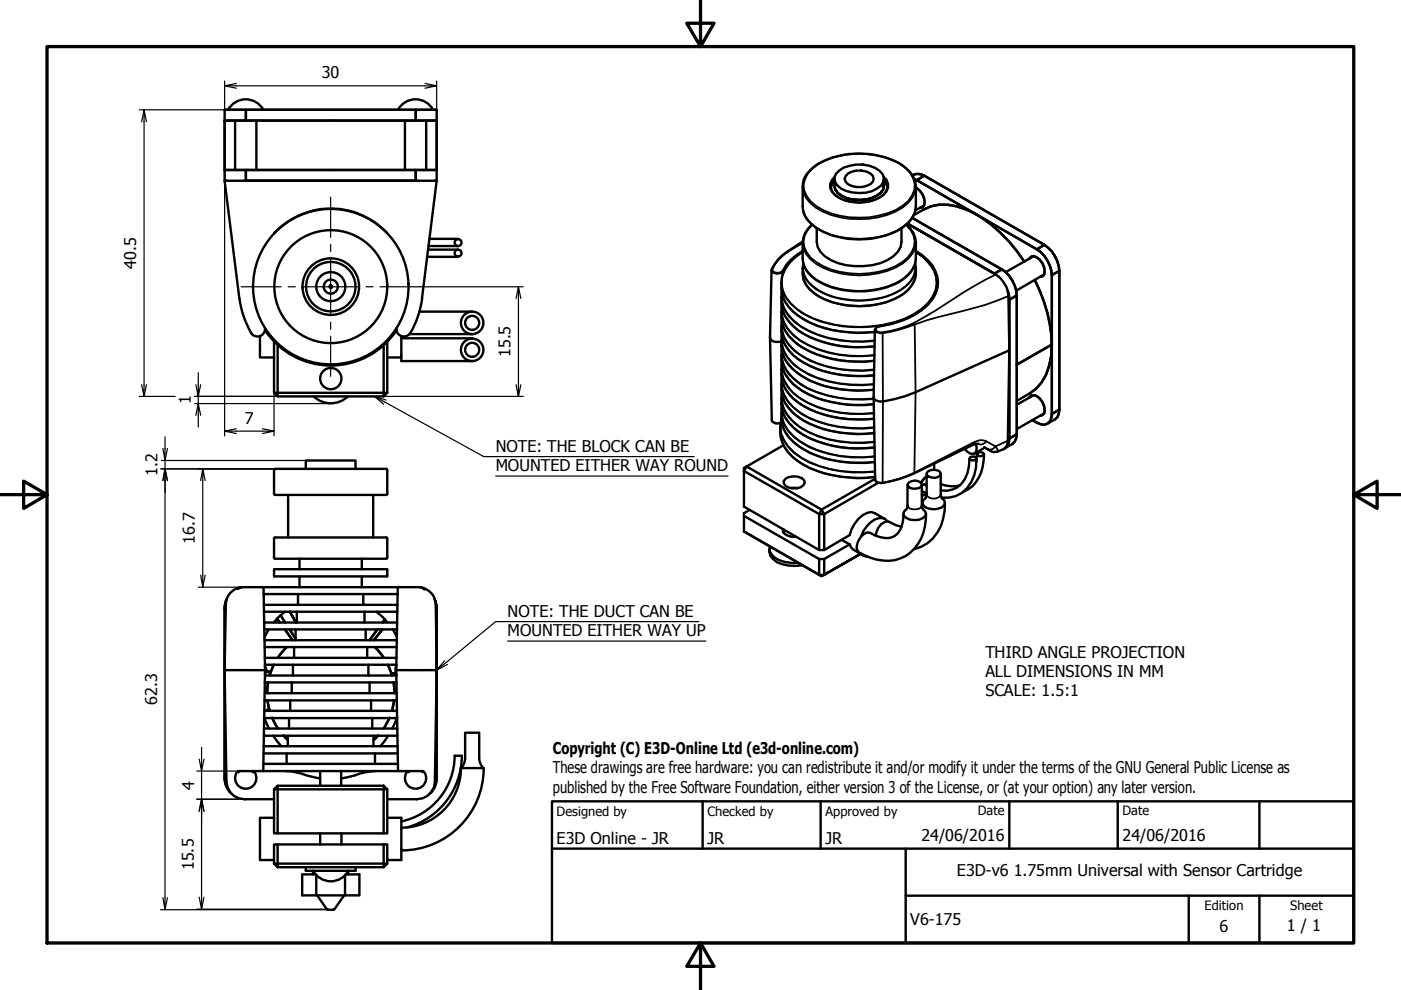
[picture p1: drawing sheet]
<svg xmlns="http://www.w3.org/2000/svg" width="297mm" height="210mm" viewBox="0 0 297 210" stroke-linecap="round" stroke-linejoin="round" font-family="sans-serif">
<!-- layer: Visible (ISO) -->
<g fill="none" stroke="#000" stroke-width=".51">
<path d="M47.6 23.3h45M47.6 25.6h45v10.4M47.6 25.6v10.4h45M47.6 23.3h4.5v2.3h-4.5zM48.1 38.3h-.5v-2.3h4.5v2.3M48.4 23.3a4.2 4.2 0 0 1 7.4 0M49.8 25.6v10.4M52.1 23.3h36v2.3h-36zM52.1 36h36v2.3h-36zM54.4 25.6v10.4M84.4 23.3a4.2 4.2 0 0 1 7.4 0M85.9 25.6v10.4"/>
<path d="M88.1 23.3h4.5v2.3h-4.5zM90.4 25.6v10.4M92.6 36h-4.5v2.3M92.6 36v2.3h-.4M170.2 39.6v4.1M176.9 38.3l-.5 .7-.3 .8M176.9 39.4a3.1 3.1 0 0 0 2.6 2.6 7.7 7.7 0 0 0 7.2-1.1l.6-.7 .1-.8a3.1 3.1 0 0 1-2.6 2.6 7.7 7.7 0 0 1-7.2-1.1l-.5-.7zM176.9 37.9v1.5M177.9 36.2a7.6 7.6 0 0 1 8.6 0 2.12 2.12 0 0 1 .9 2.1 2.12 2.12 0 0 1-1.5 1.7 8.1 8.1 0 0 1-7.6 0 2.17 2.17 0 0 1-.4-3.8zM179.8 36.8a4.4 4.4 0 0 1 5.2 .4l.2 .7-.1 .6a4 4 0 0 1-4.4 1l-.9-.4-.5-.5-.2-.7 .2-.5zM187.4 38.3l.5 .7 .3 .8M187.4 37.9v1.5"/>
<path d="M193.4 37.2a2.4 2.4 0 0 1 2.6 0M193.8 37.9l.6 .3M194.2 39.8a2.99 2.99 0 0 1 1.4 4.1l-.5 .1 .5-.1 .4-.4a3.6 3.6 0 0 0-1.8-3.7zM194.2 39.6v4.1M194.4 38.2l1.6-1 25.4 14.7-1.6 1zM194.4 38.2l12.7 7.3M196 37.2l25.4 14.7M196 37.2l-1.6 1M58.2 49.4a16.4 16.4 0 0 1 23.8 0M90.6 54.5h6.5M90.7 52.9h6.4M90.9 52.2h6.2"/>
<path d="M91.1 50.6h6M165.7 59.9v1.2M170.2 51.5v3.3M170.2 56.9v1M173.2 48.4v2.9a4.7 4.7 0 0 0 2.9 3.9 14.5 14.5 0 0 0 12.1 0 4.7 4.7 0 0 0 2.9-3.9v-2.9M193.4 46.2l19 10.9-1.6 .9-18.4-10.6 18.4 10.6 1.6-.9zM194.2 51.5v3.3M194.2 56.9v1M195.8 44.4a9.4 9.4 0 0 1 8.5-.2 26.8 26.8 0 0 1 11.3 9l1.6 2.3a31.3 31.3 0 0 0-10.1-10M195.8 44.4a9.2 9.2 0 0 1 7.1-.6l2.1 .7 2.1 1M195.8 44.4l-2.1 1.2M195.9 43.6l-1.8 1"/>
<path d="M198.7 59.9v1.2M207.1 45.5l12.7 7.4M212.4 57.1a7.1 7.1 0 0 1 3.2 5.5M218.6 54.4a2.52 2.52 0 0 1 2.8 2.3v1.4l-.4 .5-.5 .1 .5-.1 .4-.5a3.4 3.4 0 0 0-2.2-3.8l-.6 .2-.4 .3zM219.1 54.3l-5.9 3.4M219.4 59.3a31.9 31.9 0 0 1 3.6 13.8M219.8 52.9a7.1 7.1 0 0 1 3.2 5.4M221.4 58.2l-5.9 3.4M221.4 51.9a7.4 7.4 0 0 1 3.2 5.5M221.4 51.9l-1.6 1M223 58.3l1.6-.9v29.4l-1.6 1zM223 58.3v29.5"/>
<path d="M223.3 53.8l.6 1M224.6 57.4v29.4M224.6 57.4l-1.6 .9M50.7 63.2l-3.1-24.9h45l-3.1 24.9M50.8 63.2a19.5 19.5 0 0 0 2.4 7.3M55.1 71.3v4.5h3M56.2 70a16.7 16.7 0 0 0 27.9 0M56.2 69.6a1.62 1.62 0 0 1-1.2 1.7 1.62 1.62 0 0 1-1.8-.8M58.1 72.4v10.9l.8 .7v-.7h-.8M58.9 73.2v10.1h22.4M81.3 73.2v10.1M82.1 72.4v10.9"/>
<path d="M82.1 75.8h3M85.1 71.3v5.3h15M85.1 71.7h15M86.8 70.8h13.3M88.9 66.1h11.2M89.5 63.2a18 18 0 0 1-2.7 7.7 1.62 1.62 0 0 1-1.8 .3 1.62 1.62 0 0 1-1-1.6M165.7 63v1.1M165.7 66.1v1.1M165.7 69.1v1.1M165.7 72.2v1.1M165.7 75.3v1.1M165.7 78.3v1.1"/>
<path d="M213.7 61.8l.3 1.7M214 63.5l1.6-.9v29.4l-1.6 1zM214 63.5v29.5M215.6 62.6v29.4M215.6 62.6l-1.6 .9M223 73.1a13.3 13.3 0 0 1-3.3 9.3l-1.4 1-2.7 1.6M223 73.1l-7.4 4.2M58.3 99.4l-.2 .3v5l.2 .2M58.4 99.4h23.5l.2 .3v5l-.2 .2h-23.5M58.9 84h22.4M64.8 99.4v-1.8h10.6v1.8M66.5 84a5.2 5.2 0 0 0 7.3 0"/>
<path d="M81.3 83.3h.8l-.8 .7zM157.7 99.2l.6-.3-.6 1zM165.4 90.6v1.1M165.7 81.4v1.1M165.7 84.4v1.2M165.7 87.5v1.1M166.1 94.4l-7.8 4.5 15.9 9.1M196.8 99.9a2.37 2.37 0 0 1 2.5 .1l.2 .4a1.46 1.46 0 0 1-2 .9l-.6-.2-.4-.4v-.4zM198.1 98.3v1.3M205.5 97.2a7.1 7.1 0 0 1-2.6 6.1l-1 .5-1.1 .2h-1.3M205.7 96.9l.9-.1 .3 .2 .1 .3a.94 .94 0 0 1-1.5 0zM206.9 94.1l.2 .8-.1 .6-.2 .5a1.63 1.63 0 0 1-2.3-.8"/>
<path d="M207 97.2a7.8 7.8 0 0 1-4.4 8l-1.4 .3h-1.6M207.1 96.3l-.1 1.7M207.3 96l.4-.1h.5l.3 .2 .1 .3a.89 .89 0 0 1-1.5-.1zM208.7 96.3a9.3 9.3 0 0 1-2.5 6.8l-1.9 1.1M208.8 94.9l-2.2 1.3M215.6 92l-.1 .9-.4 .7-.5 .5-1.6 .9 .6-.4 .3-.7 .1-.9M215.6 92l-1.6 1M218.2 84.2l.4-.3 .6-.1a3.3 3.3 0 0 1 2.2 3.8l-.4 .4-.5 .2 .5-.2 .4-.4a3.4 3.4 0 0 0-2.2-3.8l-.6 .1zM219.1 83.8l-3.5 2M221.4 87.7l-5.8 3.3M223 87.8a1.96 1.96 0 0 1-.9 2 1.96 1.96 0 0 1-2.3-.2l-.9-.5M224.6 86.8l-.1 1-.3 .7-2.1 1.3"/>
<path d="M224.6 86.8l-1.6 1M58.1 114.2v4l.2 .3M58.3 114l-.2 .2M58.4 114h23.5l.2 .2M61.1 104.9v9.1M63.5 118.5v2.2M76.7 118.5v2.2M79.1 104.9v9.1M82.1 114.2v4l-.2 .3h-23.5M157.7 112.7l16.5 9.4 8.2-4.7-7.6 4.5v-3.4h-1.1v3.4M157.7 112.7l16 9.2M157.7 109.4l16 9.1"/>
<path d="M158.9 108.1l-1.2 .7v3.9M163.1 116.4a2.63 2.63 0 0 0 1.7 2.8 9.4 9.4 0 0 0 5.3 .7M163.2 115.9a2.72 2.72 0 0 0 2 2.9l1.2 .4 2.9 .2M166 112.2v.5a2.94 2.94 0 0 0 2.8 1.1M166.1 112.2v.7M166.6 101.4a3.4 3.4 0 0 1 3.9 .4l.1 .5a2.19 2.19 0 0 1-2.6 1.2l-.9-.2-.6-.3-.3-.5v-.5zM167.6 103.5h1.5M174.2 108l.6 1h-1.1zM178.4 114.5l1.7 .9M180.1 115.4l.4 .7 .5 .5 2.1 1.2M180.1 115.4l-5.3 3.1M182.7 117.4l.5 .5 .7 .1"/>
<path d="M185.5 101.5l-11.3 6.5M186.2 102.3l-11.4 6.7v7.6h-1.1v-7.6l-16-9.1v7.5l16 9.2M187.6 110l-2.1-1.2-.8-.2a6 6 0 0 0-4.6 4.8l-5.3 3.2M188.2 110.5a2.01 2.01 0 0 0-2.8-.3 6.6 6.6 0 0 0-2.8 3.6M191.1 111.7l-1.2-.3-1.4-.7a2.08 2.08 0 0 0-2.3 1.2l-.5 1.7M191.5 108.9a5.4 5.4 0 0 1-1.9 4.8 5.1 5.1 0 0 1-5.1-.7 1.76 1.76 0 0 0-1.9 .8 3.1 3.1 0 0 0-.8 2.9l.3 .4a10.5 10.5 0 0 0 8.8 1.3 9.1 9.1 0 0 0 5.4-8.1v-1.4M192.4 102.8v4.4M192.7 102.3a1.92 1.92 0 0 1 2.8 .4l-.2 .5a2.54 2.54 0 0 1-2.5 .2l-.3-.4v-.3zM195.5 103l.3-.3h.3l.4 .3M195.5 102.8v4.4M195.5 104.1l1 .5M195.6 106.6l-.1 1.1"/>
<path d="M196.5 100.4v4.4l-1 .2M196.5 101l-1.2 1.3M196.5 104.7l-.6 .2h-.4M196.5 101.1l-.5 .3-.7 1M199.5 102.7a6.9 6.9 0 0 0 4 .2M199.5 100.4v4.4M200.3 106.6a9.5 9.5 0 0 1-5 9.3l-1.4 .5M48.1 127l-.3 .8-.2 1.2v35.9l.4 1.8 .9 1.4M51.2 124.5a3.7 3.7 0 0 0-3.3 3.7l-.3 13.9M55.8 124.5h-4.4l-.9 .4M55.8 124.5h33.2M55.8 124.5l.1 .1 .3 17.5"/>
<path d="M55.9 126h28.4M55.9 128.2h28.4M56 132h28.2M56 129.7h28.3M56.1 135.7h28M56.1 133.4h28.1M56.1 139.5h28M56.1 137.2h28M57 133.4l-.9 1.7M58.2 122.2h23.8M58.2 120.7h23.8M58.2 120.7v1.5"/>
<path d="M58.7 131.2l.6 .8M59.5 130.5l1 1.5M60.4 129.7l-1.3 1.1-1.1 1.2M60.4 133.4l1.6 2.3M60.8 137.2l-1.9 2.2M61.4 133.4l1.3 2M61.5 129.7l1.2 2.3-1.2-2.3M62.4 137.2v2.3M62.7 133.4v2.3M62.7 135.7h.1M62.9 129.7v2.3M63.2 128.1l-.3 .1"/>
<path d="M63.2 126v2.2M63.5 122.2v2.3M76.7 122.2v2.3M77 128.1l.3 .1M77 126v2.2M77.3 129.7v2.3M77.5 133.4v2.3M77.6 135.7h.1M77.9 137.2v2.3M79.5 137.2l1.9 2.2M79.8 129.7l1.3 1.1 1.1 1.2M80 133.4l-1.6 2.3"/>
<path d="M81.1 133.4l-1.9 2.3M81.6 131.3l-.4 .7M82 120.7v1.5M83.3 133.4l.8 1.6M84.3 124.6l-.3 17.5M84.5 124.4l-.2 .2M89 124.5l1 .5M89.3 124.6a3.8 3.8 0 0 1 3.1 3.6l.2 13.9M92.1 127l.4 1.2 .1 .8v35.9l-.4 1.8-.9 1.4M173.7 121.9h1.1l-.6 .2zM55.9 159.7h28.4M55.9 158.2h28.4"/>
<path d="M55.9 156h28.4M56 154.5h28.3M56.1 150.7h28.1M56.1 148.5h28M56.1 147h28M56.1 144.7h28M56.1 141.2l.2 .5M56.2 142.1h-8.6l.4 23.7a3.8 3.8 0 0 0 3.8 3.7h6.3M56.2 142.1l-.4 21.4M56.2 143.2h27.9M56.2 140.9h27.9M56.3 142.5l-.2 .5"/>
<path d="M56.4 142.1l.9 .4-.9-.4M56.4 141.7v.8M56.4 142.3l.9 .4M56.7 148.4l.5 2.3M56.8 144.7l-.2 2.2zM57 154.5l-1-2.3h28.2l-1 2.3M57.1 150.4l-1 .3 1-.3M57.7 152.2l1.2 2.2M57.9 156l1.7 2.2M58 140.9l-.8 2.3M60.1 155.9l.9 1M60.8 159.7v2.3"/>
<path d="M61 156v2.2M61.3 152.2v2.3M61.5 148.5v2.2M61.8 144.7v2.3M62.1 140.9v2.3M78.1 140.9v2.3M78.4 144.7v2.3M78.7 148.5v2.2M78.9 152.2v2.3M79.2 156v2.2M79.5 159.7v2.3M80.2 155.9l-1 1"/>
<path d="M82.2 140.9l.9 2.3M82.3 156l-1.7 2.2M82.6 152.2l-1.2 2.2M83.4 144.7l.2 2.2M83.5 148.4l-.4 2.3M83.7 152.2l.4 .2M83.9 141.7v1l.2 .3M83.9 142.7l-.9 .2 .9-.2M83.9 142.8l-.8 .3 .8-.3M84 142.1h8.6l-.4 23.7a3.8 3.8 0 0 1-3.8 3.7h-6.3M84 142.1l.4 21.4M84.1 141.2l-.2 .5"/>
<path d="M50.2 163.7a2.25 2.25 0 0 0 1.9 3.5 2.25 2.25 0 0 0 1.9-3.5M50.4 163.5h39.4M50.9 163.5l-.4 .2M53.3 163.5l.4 .2M55.8 162h28.6M58.1 167.4v9.3h.8v-9.3h22.4v9.3h.8v-9.3M58.1 173.4h-3v8.9h3M58.9 166.6v.8h-.8zM58.9 166.6h22.4M58.9 176.7h22.4M58.9 179h22.4M60.6 163.5a13.2 13.2 0 0 1 4.3 .9l3 .7"/>
<path d="M67.9 163.5v3.1M67.9 176.7v2.3M72.3 163.5v3.1M72.4 176.7v2.3M79.6 163.5a13.2 13.2 0 0 0-4.3 .9l-3 .7M81.3 166.6l.8 .8h-.8zM82.1 173.4h3v8.9h-3M86.9 163.5l-.3 .2M89.3 163.5l.4 .2M90 163.7a2.25 2.25 0 0 1-1.9 3.5 2.25 2.25 0 0 1-1.9-3.5M97.7 162.8h4.8M97.7 162.9a12.6 12.6 0 0 1-12.6 12.6"/>
<path d="M97.9 160.2h-1.5a14.3 14.3 0 0 1-11.3 14M97.9 160.2a15.8 15.8 0 0 1-11.5 15.2M98.6 160.7l-.3 1.4-.6 .8M98.6 160.8v-5.4h3v5.4M101.6 160.7l.2 1 .7 1.2M102.6 162.9a17.4 17.4 0 0 1-17.5 17.4M58.1 183.1h.8v.8zM58.1 183.1v-4.1h.8v4.1h22.4M58.9 183.9h22.4M64.8 183.9v.7h10.6v-.7M66.4 184.6v.8M66.4 184.6a4.2 4.2 0 0 0 7.5 0v.8"/>
<path d="M66.9 185.4h-2.8v4.4h3M67.1 185.6v4.2h6.1M67.2 189.8l2.1 3M69.3 192.7l.2 .1M69.5 192.9h1.2M70.9 192.7l-.2 .1M73 189.8l-2.1 3M73.3 185.4h2.9v4.4h-3v-4.2M81.3 183.1h.8l-.8 .8zM81.3 183.1v-4.1h.8v4.1"/>
<circle cx="97.1" cy="53.7" r=".73"/>
<circle cx="97.1" cy="51.4" r=".73"/>
<circle cx="70.1" cy="60.8" r="16.5"/>
<circle cx="70.1" cy="60.8" r="12"/>
<circle cx="70.1" cy="60.8" r="3.1"/>
<circle cx="70.1" cy="60.8" r="5.2"/>
<circle cx="70.1" cy="60.8" r=".29"/>
<circle cx="70.1" cy="60.8" r="1.49"/>
<circle cx="70.1" cy="60.8" r="6"/>
<circle cx="100.1" cy="74.2" r="1.49"/>
<circle cx="100.1" cy="68.5" r="1.49"/>
<circle cx="100.1" cy="74.2" r="2.38"/>
<circle cx="100.1" cy="68.5" r="2.38"/>
<circle cx="70.1" cy="80.3" r="2.25"/>
</g>
<!-- layer: Visible Narrow (ISO) -->
<g fill="none" stroke="#000" stroke-width=".38">
<path d="M170.2 39.6a5.5 5.5 0 0 0 2.8 4.4 18.7 18.7 0 0 0 18.3 0 5.8 5.8 0 0 0 2.9-4.4M172.3 35.7a16 16 0 0 1 10.8-3.1 15.6 15.6 0 0 1 8.9 3 4.6 4.6 0 0 1 .6 7 14.5 14.5 0 0 1-10.4 3.5 14.5 14.5 0 0 1-10.4-3.5 4.4 4.4 0 0 1 .5-6.9zM176.9 37.9l-.6 .8-.2 .9M177 37.4a2.45 2.45 0 0 0 0 4 9.3 9.3 0 0 0 10.3 0 2.44 2.44 0 0 0 0-4M187.4 37.9l.6 .8 .2 .9M163.8 57.1v.2a1.41 1.41 0 0 0 2.1 .1l.2 .1a1.53 1.53 0 0 1-2.5-.2M165.7 59.9a6.8 6.8 0 0 0 2.8 5.3 20.4 20.4 0 0 0 12.4 4.2 24.3 24.3 0 0 0 13.3-3 8.3 8.3 0 0 0 4.5-6.5M167.3 53.2a8.7 8.7 0 0 0-3.5 3.9h-.2M170.2 51.5l-3.1 1.7M170.2 53.1a10.2 10.2 0 0 0-4.3 4.3M170.2 53.4a8.3 8.3 0 0 0-4.1 4.3M170.2 53.4a8.9 8.9 0 0 0-4.3 5.2 6.2 6.2 0 0 0 1.7 5.7 18.5 18.5 0 0 0 12 4.9 25 25 0 0 0 14-2.6 9.6 9.6 0 0 0 4.7-5 5.9 5.9 0 0 0-1.3-5.7l-1.2-1.3-1.6-1.2"/>
<path d="M170.2 57.9a5.3 5.3 0 0 0 2.8 4.5 16.7 16.7 0 0 0 11.2 2.3 12.1 12.1 0 0 0 9.2-4.3l.6-1.2 .2-1.3M170.2 56.9a5.5 5.5 0 0 0 2.8 4.4 18.2 18.2 0 0 0 18.3 0 5.8 5.8 0 0 0 2.9-4.4M170.2 54.8a5.5 5.5 0 0 0 2.8 4.4 18.2 18.2 0 0 0 18.3 0 5.8 5.8 0 0 0 2.9-4.4M170.2 51.5a5.5 5.5 0 0 0 2.8 4.4 18.2 18.2 0 0 0 18.3 0 5.8 5.8 0 0 0 2.9-4.4M170.2 43.7a5.5 5.5 0 0 0 2.8 4.5 16.7 16.7 0 0 0 11.2 2.3 13.6 13.6 0 0 0 8.3-3.3l.9-1.1 .6-1.2 .2-1.2M170.3 56a4.8 4.8 0 0 0 2 4.6 16.2 16.2 0 0 0 13 2.8 12.4 12.4 0 0 0 7.8-3.9l.6-1.1 .4-1.2-.1-1.2M172.2 47.7a4.5 4.5 0 0 0-.4 6.9 14.9 14.9 0 0 0 10.4 3.5 14.9 14.9 0 0 0 10.3-3.5 4.5 4.5 0 0 0-.4-6.9M194.2 53.1a9.6 9.6 0 0 1 4.6 5.6 7 7 0 0 1-3.4 7.1 22 22 0 0 1-9.3 3.5l-.4 .5a.79 .79 0 0 0 .9 .7h.5v.1a1.34 1.34 0 0 1-1.6-.7M194.2 53.4a8.7 8.7 0 0 1 4.6 5.8v.9M211.1 58.2a102 102 0 0 0-12.9 7.7l-4.5 2.6M165.7 79.4a6.9 6.9 0 0 0 2.7 5.3 20.9 20.9 0 0 0 12.1 4.2h2.4l2.4-.2M165.7 78.3a7.6 7.6 0 0 0 4.2 6.4 24 24 0 0 0 15.4 3"/>
<path d="M165.7 76.4a7.7 7.7 0 0 0 4.2 6.3 24.3 24.3 0 0 0 15.3 3M165.7 75.3a7 7 0 0 0 2.7 5.2 17.9 17.9 0 0 0 9.7 3.9l2.3 .3 4.8-.1M165.7 73.3a7 7 0 0 0 2.7 5.2 19.8 19.8 0 0 0 12 4.2l4.8-.1M165.7 72.2a7.4 7.4 0 0 0 4.2 6.3 24 24 0 0 0 15.4 3M165.7 70.2a6.9 6.9 0 0 0 2.7 5.3 19.8 19.8 0 0 0 12.1 4.2h2.4l2.4-.2M165.7 69.1a7.6 7.6 0 0 0 4.2 6.4 24.4 24.4 0 0 0 15.5 3M165.7 67.2a6.8 6.8 0 0 0 2.8 5.2 17.9 17.9 0 0 0 9.6 4l4.8 .3 2.5-.2M165.7 66.1a7 7 0 0 0 2.8 5.2 22.9 22.9 0 0 0 16.9 4M165.7 64.1a7 7 0 0 0 2.8 5.3 17.9 17.9 0 0 0 9.7 3.9l2.4 .3 4.8-.2M165.7 63a7 7 0 0 0 2.8 5.3 20.8 20.8 0 0 0 12.1 4.1l2.5 .1 2.4-.2M165.7 61.1a7.5 7.5 0 0 0 4.3 6.3 24 24 0 0 0 15.5 2.9M165.8 77.5a6.6 6.6 0 0 0 2.2 5.6 20.8 20.8 0 0 0 14.8 4.6l2.5-.2"/>
<path d="M165.8 74.5a6.6 6.6 0 0 0 2.2 5.5 20.1 20.1 0 0 0 12.2 4.6l5-.1M165.8 71.4a6.6 6.6 0 0 0 2.2 5.5 20.8 20.8 0 0 0 14.8 4.7l2.5-.2M165.8 68.4a6.6 6.6 0 0 0 2.2 5.5 19.9 19.9 0 0 0 12.3 4.6h2.5l2.6-.2M165.8 65.2a6.4 6.4 0 0 0 2.3 5.6 17.9 17.9 0 0 0 9.8 4.4l5 .3 2.5-.2M165.8 62.2a6.4 6.4 0 0 0 2.3 5.6 18 18 0 0 0 9.8 4.2l2.5 .4 5.1-.2M187.1 70.5a22 22 0 0 0 6.6-2l.2 .3a31.9 31.9 0 0 1-6.8 1.8v31.8M198.7 61.1h-.1M213.8 62.8a52.5 52.5 0 0 1-10 3.2l-7.3 1.9-2.6 .9 .2 14.4-.2 17a24.5 24.5 0 0 1-7.3 2.2l-.8-.3-.2-.2M163.6 89.1a.91 .91 0 0 0 .9 .7M165.4 91.7a7.3 7.3 0 0 0 2.9 5.4 20.6 20.6 0 0 0 12.4 4.2h2.4l2.4-.2M165.4 90.6a8 8 0 0 0 4.4 6.5 25.3 25.3 0 0 0 15.7 2.9M165.7 89.1a6.4 6.4 0 0 0 2.6 6.8 20.6 20.6 0 0 0 12.4 4.1l2.4 .1 2.4-.2"/>
<path d="M165.7 88.6a7 7 0 0 0 2.8 5.4 20.8 20.8 0 0 0 12.2 4.1l4.8-.1M165.7 87.5a7.5 7.5 0 0 0 4.3 6.4 23.4 23.4 0 0 0 13.1 3.1l2.4-.2M165.7 85.6a7 7 0 0 0 2.8 5.2 21.4 21.4 0 0 0 12.1 4.2l4.8-.2M165.7 84.4a7 7 0 0 0 2.8 5.4 20.3 20.3 0 0 0 12.1 4.1l2.4 .1 2.4-.2M165.7 82.5a7 7 0 0 0 2.8 5.3 20.3 20.3 0 0 0 12 4.1l2.4 .1 2.5-.2M165.7 81.4a6.8 6.8 0 0 0 2.8 5.2 17.9 17.9 0 0 0 9.6 4l4.8 .3 2.5-.2M165.8 86.7a6.4 6.4 0 0 0 2.3 5.6 19.9 19.9 0 0 0 12.3 4.6h2.5l2.6-.2M165.8 83.7a6.6 6.6 0 0 0 2.3 5.6 19.9 19.9 0 0 0 12.3 4.5l5-.2M165.8 80.6a6.6 6.6 0 0 0 2.2 5.5 19.9 19.9 0 0 0 12.3 4.6l2.5 .1 2.6-.2M206.6 93.7l-12.8 6.7M208.6 94.8l.8 .4M208.8 94.9l1.4 .8-.8-.5a1.31 1.31 0 0 0 1.7-.5l.5 .9-.1 .1"/>
<path d="M209.1 93.6a1.4 1.4 0 0 1-1.5 .6M209.1 93.6a2.6 2.6 0 0 0-2.5 .1l-.2 .6M213.7 93.4l-2.6 1.3-2-1.1M192.4 107.2a1.43 1.43 0 0 0 1.8 .8l.7-.1 .6-.7M196.5 104.8a1.62 1.62 0 0 0 2.4 .7l.4-.3 .2-.4"/>
</g>
<g fill="none" stroke="#000" stroke-width=".51">
<path d="M170.2 39.6a5.9 5.9 0 0 1 3.5-5 18.2 18.2 0 0 1 17.7 .5 5.9 5.9 0 0 1 2.8 4.5M176.1 39.6a2.91 2.91 0 0 0 1.8 2.3 8.9 8.9 0 0 0 9.3-.5l.5-.6 .5-1.2M170.2 51.2l-3.1 2a8.6 8.6 0 0 0-3.5 4.1l-.3 14.3M170.2 53.4a8 8 0 0 0-4.5 6.5M170.2 57.9a6 6 0 0 0 3.5 5 18.5 18.5 0 0 0 17.8-.5 6.1 6.1 0 0 0 2.7-4.5M170.2 54.8a5.9 5.9 0 0 0 3.5 5 19.1 19.1 0 0 0 16.9 0 6.2 6.2 0 0 0 3.6-5M170.2 43.7a5.9 5.9 0 0 0 3.5 5 18.2 18.2 0 0 0 17.7-.5 5.9 5.9 0 0 0 2.8-4.5M170.3 55.9l-.1 1M172.1 47.6a5.3 5.3 0 0 0-1.9 3.9M192.2 47.6a5.3 5.3 0 0 1 2 3.9M192.4 47.4l18.7 10.8a6.1 6.1 0 0 1 2.7 4.6l.2 11.5M194.1 55.9l.1 1"/>
<path d="M194.2 53.4a8.4 8.4 0 0 1 4.5 6.5M163.3 71.6l.3 17.5a1.45 1.45 0 0 0 1.9 .6M163.3 71.6a1.39 1.39 0 0 0 1.7 .9l.7-.1M165.7 79.4a7.9 7.9 0 0 0 4.7 6.7 24.7 24.7 0 0 0 14.9 2.7M165.7 76.4a7.3 7.3 0 0 0 3.5 5.8 21.7 21.7 0 0 0 12.4 3.7l3.6-.2M165.7 73.3a7.3 7.3 0 0 0 3.5 5.9 22 22 0 0 0 14.3 3.6l1.7-.2M165.7 70.2a7.9 7.9 0 0 0 4.7 6.7 24.7 24.7 0 0 0 14.9 2.7M165.7 67.2a7.5 7.5 0 0 0 3.5 5.9 23.7 23.7 0 0 0 16.2 3.4M165.7 64.1a7.5 7.5 0 0 0 3.5 5.9 24 24 0 0 0 16.2 3.4M165.7 61.1a7.4 7.4 0 0 0 3.5 5.9 24 24 0 0 0 16.3 3.4M165.7 77.3v1M165.7 74.3v1"/>
<path d="M165.7 71.2v1M165.7 68.2v.9M165.7 65.1v1M165.7 62v1M198.7 61.1h-.1M198.8 60.1a7.7 7.7 0 0 1-4.4 6.3 22.2 22.2 0 0 1-8.3 2.9l-.3 .1-.3 .5-.3 14.3M165.4 91.7a8.3 8.3 0 0 0 4.8 6.8 25.5 25.5 0 0 0 15.3 2.6M165.7 89l-.3 1.6M165.7 88.6a7.4 7.4 0 0 0 3.5 5.9 22.5 22.5 0 0 0 14.5 3.6l1.8-.1M165.7 85.6a7.5 7.5 0 0 0 3.5 5.9 24 24 0 0 0 16.2 3.4M165.7 82.5a7.3 7.3 0 0 0 3.5 5.9 22.4 22.4 0 0 0 14.4 3.6l1.8-.1M165.7 86.5v1"/>
<path d="M165.7 83.5v.9M165.7 80.4v1M185.2 84.2a1.59 1.59 0 0 0 2 .9l4.8-1.1 2.1-.8 19.9-8.9-.3 19.1-.1 .9a2.83 2.83 0 0 1-3.2 1.5l-1.6-.9M185.2 84.2l.3 17.5a.94 .94 0 0 0 1.1 .7 23.3 23.3 0 0 0 7.2-2l12.6-6.1 1.1-.2M192.4 107.2l-.2 .7a1.14 1.14 0 0 0-.5 1.5 3.4 3.4 0 0 0 4.5 0 1.31 1.31 0 0 0-.6-1.6l-.1-.6M196.2 105.6l-.5 .5-.1 .6 .2 .5a3.3 3.3 0 0 0 4.4 0l.1-.5-.1-.6-.5-.5M196.5 104.8l-.3 .9M199.5 104.8l.3 .9"/>
</g>
<!-- layer: Border (ISO) -->
<path d="M148.5 -.1v10l-2.9-5h5.8l-2.9 5M10 9.9h277v190h-277zM0 104.9h10l-5-2.9v5.8l5-2.9M287 104.9l5 2.9v-5.8l-5 2.9h10M148.5 199.9l2.9 5h-5.8l2.9-5v10" fill="none" stroke="#000" stroke-width=".7"/>
<!-- layer: Title (ISO) -->
<path d="M117 169.9h170v30h-170zM117 179.9h170M149 169.9v10M174 169.9v10M192 179.9v20M214 169.9v10M237 169.9v10M267 169.9v10M192 189.9h95M252 189.9v10M267 189.9v10" fill="none" stroke="#000" stroke-width=".51"/>
<!-- layer: Dimension (ISO) -->
<g fill="none" stroke="#000" stroke-width=".25">
<path d="M47.6 18.2l2.5 .5M47.6 17.2v8.4M50.1 17.7l-2.5 .5h45l-2.5 .5M90.1 17.7l2.5 .5M92.6 17.2v8.4M29.5 23.3h22.6M30.5 23.3l-.5 2.5M31.1 25.8l-.6-2.5v60.7l-.5-2.4M47.6 36v56.4M42 79v5l-.5-2.4M89.1 60.8h21.8M109.9 60.8l-.5 2.5"/>
<path d="M110.4 63.3l-.5-2.5v23.2l-.5-2.4M29.5 84h7.6M31.1 81.6l-.6 2.4M34 99.4h24.4M34.2 97.6h30.6M35 92.6v5l-.5-2.5M35.5 95.1l-.5 2.5v1.8l-.5 2.5M41.3 84h17.6M41.3 85.6h28.8M42.5 88l-.5-2.4v4.9M42.5 81.6l-.5 2.4v1.6l-.5 2.4M43 99.4l-.5 2.5"/>
<path d="M47.6 91.4l2.5 .5M50.1 90.9l-2.5 .5h10.5l-2.5 .5M55.6 90.9l2.5 .5M58.1 83.3v9.1M81.3 84h29.6M110.4 81.6l-.5 2.4M35.5 101.9l-.5-2.5v93.5l-.5-2.6M43.5 101.9l-.5-2.5v25.1l-.5-2.5M42 124.5h9.4M43.5 122l-.5 2.5M42.7 158.5v5l-.5-2.6M41.7 169.5h10.2"/>
<path d="M41.7 163.5h11.8M43.2 172l-.5-2.5v23.3l-.5-2.6M43.2 160.9l-.5 2.6v6l-.5 2.5M34 192.9h35.5M35.5 190.3l-.5 2.6M41.7 192.8h27.6M43.2 190.2l-.5 2.6"/>
</g>
<!-- layer: Center Mark (ISO) -->
<path d="M70.1 41.8v8.5M70.1 51.8v1.5M70.1 54.8v12M51.1 60.8h8.5M61.1 60.8h1.5M64.1 60.8h12M70.1 68.3v1.5M70.1 71.3v8.5M77.6 60.8h1.5M80.6 60.8h8.5" fill="none" stroke="#000" stroke-width=".25"/>
<!-- layer: Symbol (ISO) -->
<path d="M79.4 84l1.9 1.7M81.9 84.8l-2.5-.8 23.2 12.8h44.6M105.1 100.9h49.3M107.6 135.9h42.1M148.1 131.8h-43l-12.5 10.3 1.6-2M94.9 140.9l-2.3 1.2" fill="none" stroke="#000" stroke-width=".25"/>
<g font-size="3.4">
<text x="68.3" y="16.5">30</text>
<text x="28.9" y="57" transform="rotate(-90 28.9 57)">40.5</text>
<text x="108.3" y="75.7" transform="rotate(-90 108.3 75.7)">15.5</text>
<text x="40.4" y="85.8" transform="rotate(-90 40.4 85.8)">1</text>
<text x="51.9" y="89.8">7</text>
<text x="105.1" y="95.7">NOTE: THE BLOCK CAN BE</text>
<text x="33.4" y="100.9" transform="rotate(-90 33.4 100.9)">1.2</text>
<text x="105.1" y="99.9">MOUNTED EITHER WAY ROUND</text>
<text x="41.3" y="115.3" transform="rotate(-90 41.3 115.3)">16.7</text>
<text x="107.6" y="130.7">NOTE: THE DUCT CAN BE</text>
<text x="107.6" y="134.8">MOUNTED EITHER WAY UP</text>
<text x="208.9" y="139.4">THIRD ANGLE PROJECTION</text>
<text x="208.9" y="143.5">ALL DIMENSIONS IN MM</text>
<text x="33.3" y="149.5" transform="rotate(-90 33.3 149.5)">62.3</text>
<text x="208.9" y="147.7">SCALE: 1.5:1</text>
<text x="117.2" y="159.8">Copyright (C) E3D-Online Ltd (e3d-online.com)</text>
<text x="41.1" y="167.4" transform="rotate(-90 41.1 167.4)">4</text>
<text x="117.2" y="163.9">These drawings are free hardware: you can redistribute it and/or modify it under the terms of the GNU General Public License as</text>
<text x="117.2" y="168.1">published by the Free Software Foundation, either version 3 of the License, or (at your option) any later version.</text>
<text x="118" y="178.9">E3D Online - JR</text>
<text x="150" y="178.9">JR</text>
<text x="175" y="178.9">JR</text>
<text x="195.4" y="178.3">24/06/2016</text>
<text x="238" y="178.3">24/06/2016</text>
<text x="41.1" y="184.5" transform="rotate(-90 41.1 184.5)">15.5</text>
<text x="202.9" y="185.8">E3D-v6</text>
<text x="214.9" y="185.8">1.75mm Universal with Sensor Cartridge</text>
<text x="193" y="196.1">V6-175</text>
<text x="258.6" y="197.6">6</text>
<text x="272.9" y="197.5">1 / 1</text>
</g>
<g font-size="2.7">
<text x="118" y="173">Designed by</text>
<text x="150" y="173">Checked by</text>
<text x="175" y="173">Approved by</text>
<text x="207.3" y="172.9">Date</text>
<text x="238" y="172.9">Date</text>
<text x="255.4" y="193">Edition</text>
<text x="273.6" y="193">Sheet</text>
</g>
</svg>
